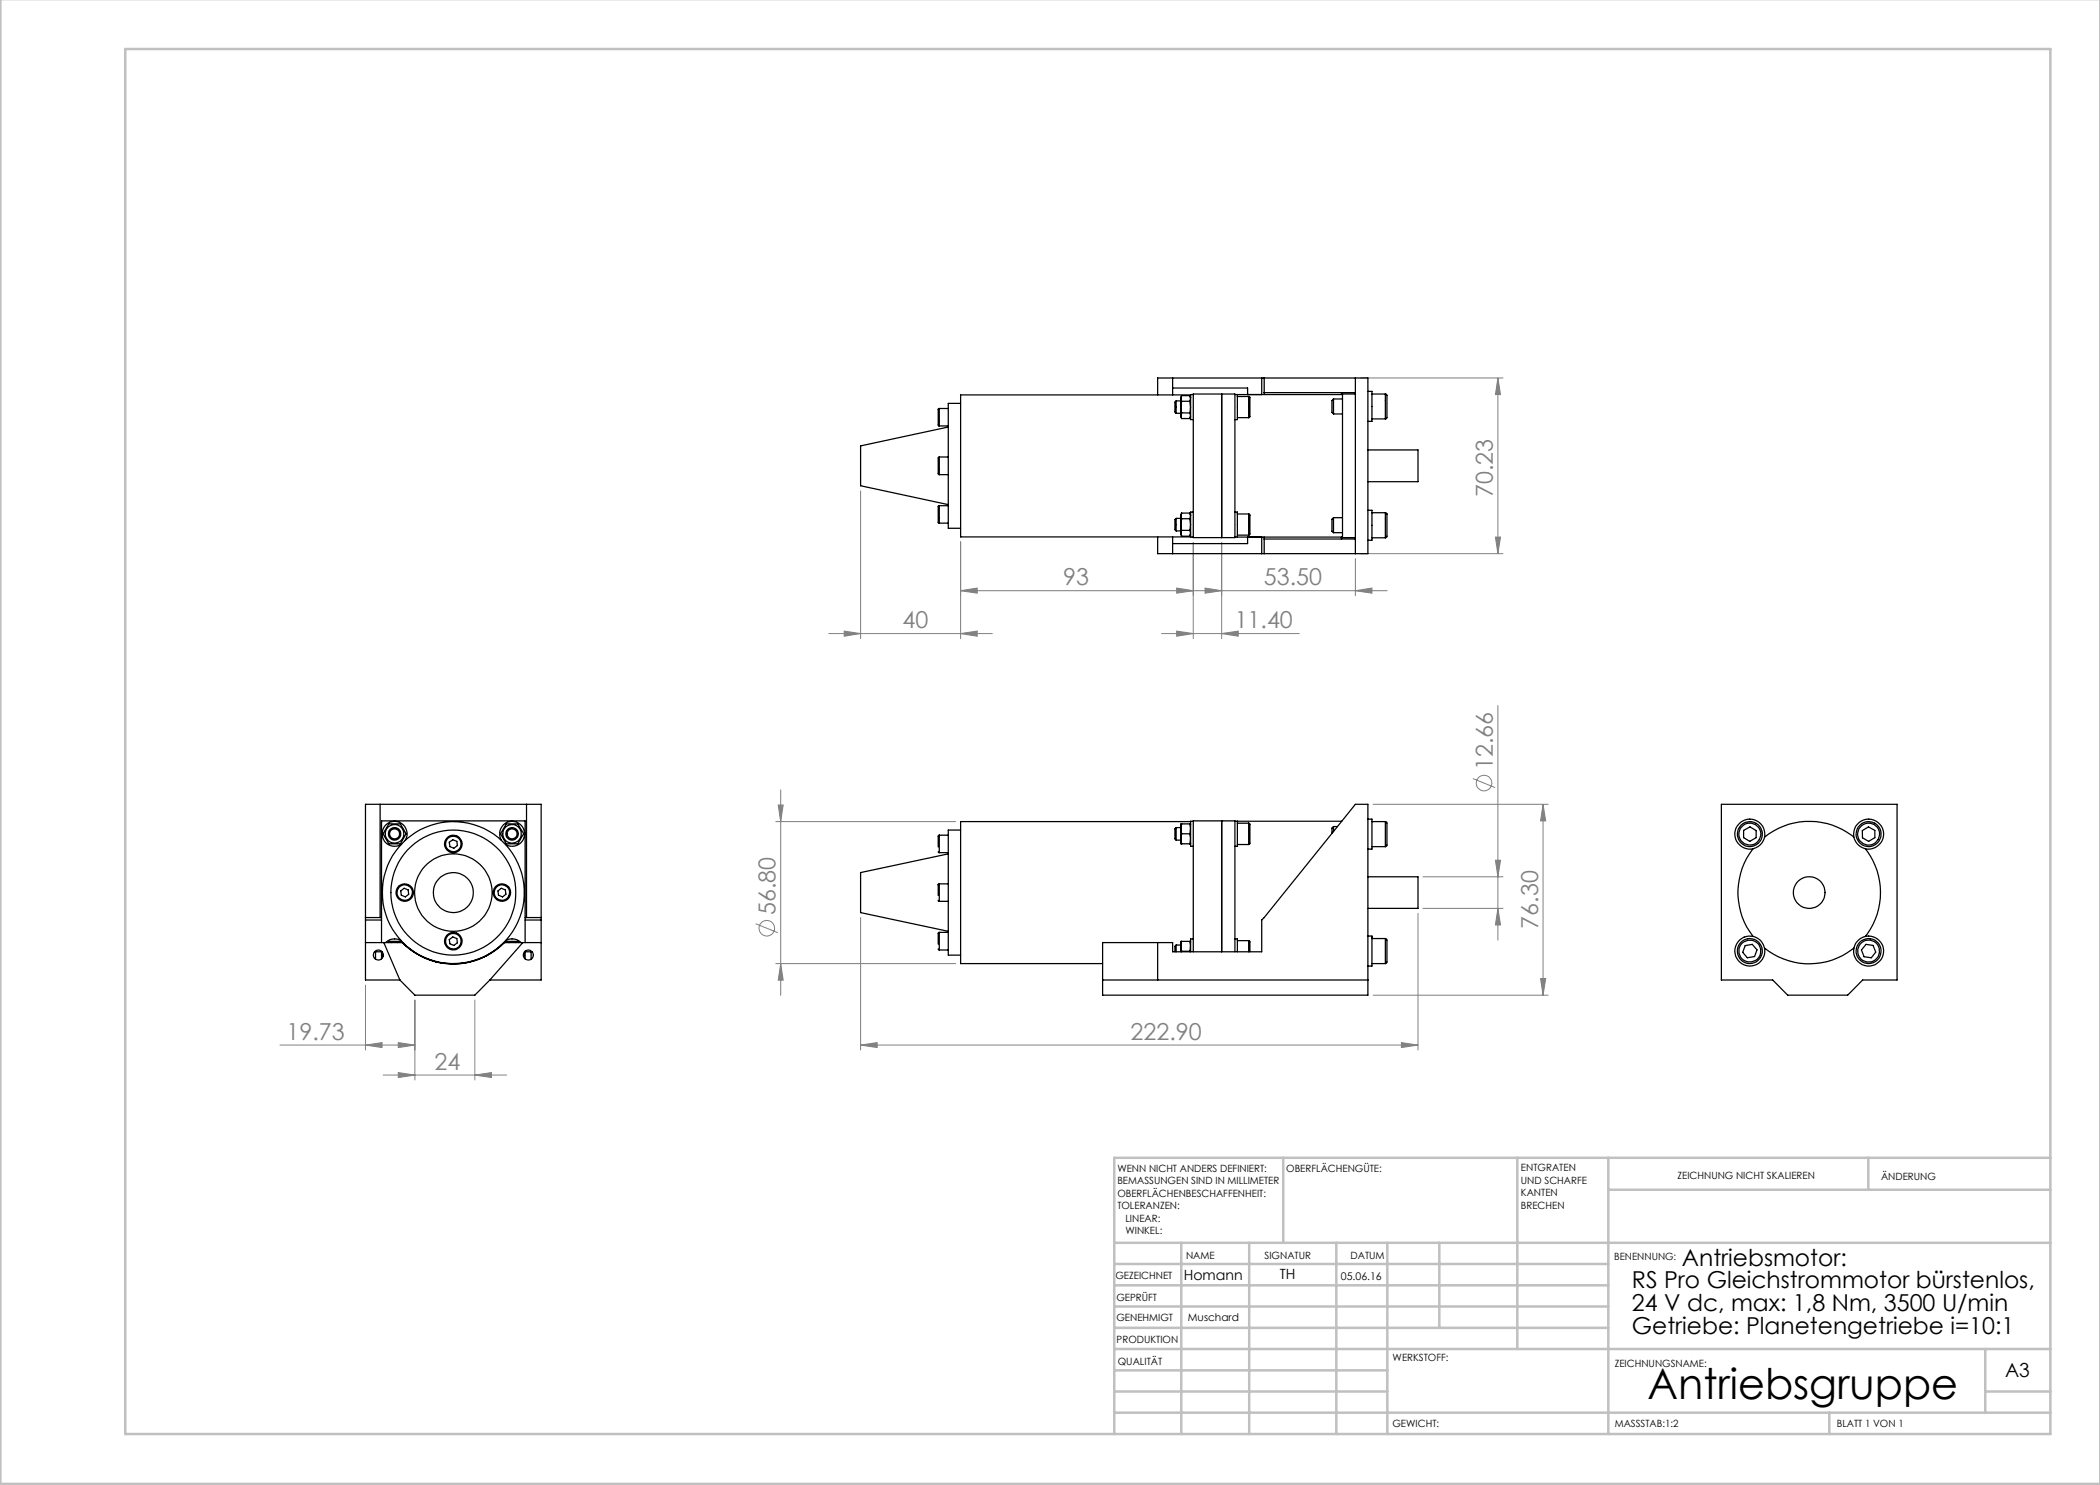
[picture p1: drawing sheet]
<svg xmlns="http://www.w3.org/2000/svg" width="420mm" height="297mm" viewBox="0 0 420 297" stroke-linecap="round" stroke-linejoin="round" font-family="sans-serif">
<g fill="none" stroke="#808080" stroke-width=".2">
<path d="M272.1 75.6h28.5M299.6 75.6v35.1M299.6 75.6l.5 3.3h-1zM172.1 98.2v29.5M192.1 118.1l3.3-.5v1zM192.1 118.1h85.3M192.1 108.4v19.3M235.3 117.6l3.4 .5-3.4 .5zM238.7 108.5v19.2M241 117.6l3.3 .5-3.3 .5zM244.3 108.5v19.2M271.1 118.1l3.3-.5v1z"/>
<path d="M271.1 111.7v7.4M272.1 110.7h28.5M299.1 107.4h1l-.5 3.3zM165.8 126.7h32.7M168.8 126.2l3.3 .5-3.3 .5zM192.1 126.7l3.3-.5v1zM232.3 126.7h27.6M235.3 126.2l3.4 .5-3.4 .5zM244.3 126.7l3.3-.5v1zM156.1 158v41.1M294.6 155.7l4.4 1.8M299.6 141.1v46.9"/>
<path d="M155.2 164.3h35.9M155.6 161h1l-.5 3.3zM274.6 160.9h35M284.6 175.4h16M299.1 172h1l-.5 3.4zM308.6 160.9l.5 3.3h-1zM308.6 160.9v38.1M73.1 197v13M151.1 184.7l4.5 1.8M155.2 192.7h35.9M156.1 192.7l.5 3.3h-1zM172.1 183.5v26.5"/>
<path d="M274.6 199h35M283.6 182.7v27.3M284.6 181.7h16M299.6 181.7l.5 3.3h-1zM308.1 195.7h1l-.5 3.3zM56 209h27M73.1 209l3.3-.5v1zM76.6 215h24.7M79.7 214.5l3.3 .5-3.3 .5zM79.7 208.5l3.3 .5-3.3 .5zM83 200v16M95 215l3.3-.5v1z"/>
<path d="M95 200v16M172.1 209l3.3-.5v1zM172.1 209h111.5M280.3 208.5l3.3 .5-3.3 .5z"/>
<circle cx="296.8" cy="156.6" r="1.56"/>
<circle cx="153.4" cy="185.6" r="1.56"/>
</g>
<g fill="none" stroke="#c0c0c0" stroke-width=".5">
<path d="M.1 -.1v296.9h419.9M25 9.8h385.1v277h-385.1zM256.6 231.6v17M303.5 231.6v38.2M321.7 231.6v55.2M321.7 237.9h88.4M373.7 231.6v6.3M410.1 231.6h-187.3v55.2M222.8 248.6h187.3M222.8 257.1h98.9M222.8 252.8h98.9M236.3 248.6v38.2"/>
<path d="M249.8 248.6v38.2M267.3 248.6v38.2M277.5 248.6v38.2M287.9 248.6v17M222.8 265.6h98.9M222.8 261.3h98.9M222.8 278.3h54.7M222.8 274.1h54.7M222.8 269.8h187.3M397.1 278.3h13M397.1 269.8v12.7M222.8 282.5h187.3"/>
<path d="M365.9 282.5v4.3"/>
</g>
<g fill="#808080">
<path d="M95 215l3.3-.5v1zM79.7 214.5l3.3 .5-3.3 .5zM79.7 208.5l3.3 .5-3.3 .5zM73.1 209l3.3-.5v1zM271.1 118.1l3.3-.5v1zM241 117.6l3.3 .5-3.3 .5zM235.3 117.6l3.4 .5-3.4 .5zM192.1 118.1l3.3-.5v1zM192.1 126.7l3.3-.5v1zM168.8 126.2l3.3 .5-3.3 .5z"/>
<path d="M172.1 209l3.3-.5v1zM280.3 208.5l3.3 .5-3.3 .5zM235.3 126.2l3.4 .5-3.4 .5zM244.3 126.7l3.3-.5v1z"/>
<path d="M308.1 195.7h1l-.5 3.3zM308.6 160.9l.5 3.3h-1zM156.1 192.7l.5 3.3h-1zM155.6 161h1l-.5 3.3z"/>
<path d="M299.6 75.6l.5 3.3h-1zM299.1 107.4h1l-.5 3.3z"/>
<path d="M299.1 172h1l-.5 3.4zM299.6 181.7l.5 3.3h-1z"/>
</g>
<g fill="none" stroke="#000" stroke-width=".25">
<path d="M231.5 79v-3.4h42.1v35.1h-42.1v-3.3M234.5 75.6v3.4M234.5 77.6h15v1.3M236.3 79.1l-.1 .7 .1 .5M236.3 79.1l-.2 .4v3.8l.2 .4M236.3 79.1h1.6M237.9 79.1l.2 .5-.2 .7M237.9 79.1l.2 .4M238.1 79.5v4.4h.6M238.1 79h-46v28.4h46.6M238.7 78.9h-.6v.6M238.7 78.8h8.3v28.7h-8.3z"/>
<path d="M244.3 78.8v28.7M247 78.9h21.5M247.5 78.9v.4M247.5 79.3v4.6h-.5M247.5 79.3h2.2M249.7 79.3l.3 .1v4l-.3 .1M249.7 79.3v4.2M252.3 75.6v3.3M252.8 78.5h18.3M252.8 75.6v3.3M266.7 79.8v3M266.7 79.8l-.3 .3v2.4l.3 .3"/>
<path d="M266.7 79.8h1.8M268.3 78.5v.4M271.1 78.8h-2.6v28.7h2.6M271.1 75.6v35.1M273.6 78.3h.8v6h-.8M274.4 78.8h2.7M277.1 78.8l.3 .2v4.5M277.1 78.8v5M187.9 81.7l-.3 .1v3.3l.3 .1M187.9 91.4l-.3 .1v3.3l.3 .1M187.9 81.7v3.5M187.9 91.4v3.5"/>
<path d="M187.9 81.7h1.8M187.9 85.2h1.8M187.9 91.4h1.8M187.9 94.9h1.8M189.7 85.4l-17.6 3.8v8l17.6 3.7M192.1 80.7h-2.4v25h2.4M235.2 80.2v2.5M235.2 80.2l-.2 .2v2l.2 .3M235.2 82.7h.9M235.2 80.2h.9M236.3 80.3l-.1 1.1 .1 1.2M236.3 82.6l-.1 .7 .1 .4"/>
<path d="M236.3 80.3h1.6M236.3 82.6h1.6M236.3 83.7h1.6M237.9 82.6l.2 .4-.2 .7M237.9 80.3l.2 1.1-.2 1.2M238.1 83.3l-.2 .4M247.5 83.5h2.2M266.7 82.8h1.8M273.6 90h10v6.3h-10M274.4 83.8h2.7M277.4 83.5l-.3 .3M187.9 101.1l-.3 .1v3.3l.3 .1"/>
<path d="M187.9 101.1v3.5M187.9 101.1h1.8M187.9 104.6h1.8M234.5 107.4v3.3M235.2 103.7v2.5M235.2 103.7l-.2 .2v.7a1.94 1.94 0 0 0 .2 1.6M235.2 106.2h.9M235.2 103.7h.9M236.3 102.6l-.1 .7 .1 .4M236.3 103.7l-.1 1.2 .1 1.2M236.3 106.1l-.1 .6 .1 .5M236.3 102.6l-.2 .4v3.8l.2 .4"/>
<path d="M236.3 102.6h1.6M236.3 103.7h1.6M236.3 106.1h1.6M236.3 107.2h1.6M237.9 102.6l.2 .5-.2 .6M237.9 106.1l.2 .4-.2 .7M237.9 103.7l.2 1.2-.2 1.2M237.9 102.6l.2 .4M238.1 103v4.4M238.1 106.8l-.2 .4M238.7 102.4h-.6v.6M247 102.4h.5v.4"/>
<path d="M247 107.4h21.5M247.5 102.8v4.6M247.5 107h2.2M247.5 102.8h2.2M249.5 107.4v1.3h-15M249.7 102.8l.3 .1v4l-.3 .1M249.7 102.8v4.2M252.3 107.4v3.3M252.8 107.4v3.3M252.8 107.8h18.3M266.7 103.5v3M266.7 103.5l-.3 .4v2.4l.3 .2"/>
<path d="M266.7 106.5h1.8M266.7 103.5h1.8M268.3 107.4v.4M273.6 102.1h.8v6h-.8M274.4 107.6h2.7M274.4 102.5h2.7M277.1 102.5l.3 .3v4.5l-.3 .3M277.1 102.5v5.1M76 160.9v22.6M77.8 164.8h2.3l1.1 2-1.1 2h-2.3l-1.2-2zM80.2 178.2l.6-.5 .8 .3 .1 .9-.6 .5-.8-.4zM81 168.1a2.5 2.5 0 0 0-1.7-3.8 2.5 2.5 0 0 0-2.9 3 2.5 2.5 0 0 0 3.8 1.6"/>
<path d="M89.9 168.4l.7-.4 .8 .3 .1 .8-.7 .5-.8-.3zM99.6 178.2l.7-.5 .8 .3 .1 .9-.7 .5-.8-.4zM100.3 168.1a2.5 2.5 0 0 1 1.8-3.8 2.5 2.5 0 0 1 2.8 3 2.5 2.5 0 0 1-3.8 1.6M101.2 164.8h2.4l1.1 2-1.1 2h-2.4l-1.1-2zM105.3 160.9v22.6M187.6 170.4l.3 .1M187.6 177v2.1M187.9 176.8l-.3 .1M187.9 167l-.3 .2v2.2M187.9 176.8v3.5M187.9 167v3.5M187.9 176.8h1.8"/>
<path d="M187.9 167h1.8M187.9 170.5h1.8M189.7 170.8l-17.6 3.7v8l17.6 3.8M192.1 166h-2.4v25h2.4M235.2 165.5v2.5M235.2 165.5l-.2 .3v2l.2 .2M235.2 168h.9M235.2 165.5h.9M236.3 164.8l-.1 1.1 .1 .9M236.3 166.8l-.1 1.2 .1 .8M236.3 164.8l-.2 .1v3.7l.2 .2M236.3 164.8h1.6"/>
<path d="M236.3 166.8h1.6M236.3 168.8h1.6M237.9 164.8l.2 .8-.2 1.2M237.9 166.8l.2 .8-.2 1.2M237.9 164.8l.2 .1M238.1 168.6l-.2 .2M238.1 164.3h-46v28.4h28.4M238.7 164.2h-.6v5.1h.6M244.3 164.2v26.2M247 164.2h21.4M247.5 164.2v5.1h-.5M247.5 168.9h2.2"/>
<path d="M247.5 164.6h2.2M249.7 164.6l.3 .2v3.9l-.3 .2M249.7 164.6v4.3M266.7 165.3v1M266.7 165.3a1.51 1.51 0 0 0-.3 1.4M266.7 165.3h.8M273.6 163.8h.8v6h-.8M273.6 175.4h10v6.3h-10M274.4 169.3h2.7M274.4 164.3h2.7M277.1 164.3l.3 .3M277.1 164.3v5"/>
<path d="M277.4 164.6v4.5l-.3 .2M344.3 160.9h35.1v35.1h-6.9l-3 3h-12l-3-3h-10.2zM348.7 166.1l1.3-.7 1.2 .7v1.4l-1.2 .8-1.3-.8zM350.6 169.8a14.1 14.1 0 0 0 0 17.5M352.9 167.4a14.2 14.2 0 0 1 17.9 0M372.5 166.1l1.2-.7 1.3 .7v1.4l-1.3 .8-1.2-.7zM373.1 169.8a14.2 14.2 0 0 1 0 17.5M73.1 188.5h7.3a14.3 14.3 0 0 0 20.5 0h7.3M73.1 184h3.2M73.1 183.5h3.2M74.9 190.4h1.4M75.1 190.4v1.4"/>
<path d="M76.3 188.5v-24.3h28.7v24.3M76.3 190.2v1.6M76.4 190.4l.2 .9M76.8 188.5l3.2 7.5M77.6 188.5l.2-.2h2.3l.1 .2M78.3 188.5l.5-.1 .8 .1M80 196h-6.9v-35.1h35.1v35.1h-10.2M80 196l3 3h12l3-3M80.2 188.1a2.54 2.54 0 0 0-3.1 .4M80.5 188.5a14.8 14.8 0 0 0 6.6 3.8M81 189l.1 .1M87.1 192.3l1.7 .3 2 .2"/>
<path d="M87.1 192.3v.1M89.9 187.9l.7-.5 .8 .3 .1 .9-.7 .5-.8-.3zM90.8 192.8h.1M100.3 189l-.1 .1M100.8 188.5a14.3 14.3 0 0 1-10 4.3M101.1 188.5l.1-.2h2.4l.1 .2M101.1 188.1a2.54 2.54 0 0 1 3.1 .4M101.8 188.5l.5-.1 .7 .1M104.6 188.5l-6.6 7.5M104.9 190.4l-.2 .9M105 190.4h1.4M105 184h3.2"/>
<path d="M105 183.5h3.2M105 190.2v1.6M106.2 190.4v1.4M187.6 180.1l.3 .2M187.6 189.8l.3 .2M187.9 186.5l-.3 .1v2.2M187.9 186.5v3.5M187.9 180.3h1.8M187.9 186.5h1.8M187.9 190h1.8M220.5 188.5h14v1.9h17.8v-6.4l18.8-23.1h2.5v38.1h-53.1zM220.5 196h53.1"/>
<path d="M231.5 188.5v7.5M235.2 189v1.4M235.2 189l-.2 .3v1.1M235.2 189h.9M236.3 188.3l-.1 1.1 .1 .8M236.3 188.3l-.2 .1v2M236.3 190.2h1.6M236.3 190.2v.2M236.3 188.3h1.6M237.9 188.3l.2 .8-.2 1.1M237.9 188.3l.2 .1M237.9 190.2l.1 .2"/>
<path d="M238.7 187.8h-.6v2.6M238.7 190.4v-26.2h8.3v26.2M247 187.8h.5v2.6M247.5 188.1h2.2M249.7 188.1l.3 .2v2.1M249.7 188.1v2.3M273.6 187.2h.8v6h-.8M274.4 192.7h2.7M274.4 187.7h2.7M277.1 187.7l.3 .3v4.4M277.1 187.7v5M277.4 192.4l-.3 .3"/>
<path d="M349 189.1l1.4-.2 1 1.1-.5 1.3-1.4 .3-1-1.1zM352.9 189.6a14.2 14.2 0 0 0 17.9 0M373.2 188.9l1.4 .2 .5 1.3-.8 1.2-1.5-.3-.5-1.3z"/>
<circle cx="78.9" cy="166.8" r="1"/>
<circle cx="78.9" cy="166.8" r="1.87"/>
<circle cx="78.9" cy="166.8" r="1.25"/>
<circle cx="80.9" cy="178.5" r="1.55"/>
<circle cx="80.9" cy="178.5" r="1.74"/>
<circle cx="90.7" cy="168.8" r="1.76"/>
<circle cx="90.7" cy="178.5" r="7.8"/>
<circle cx="90.7" cy="178.5" r="14.2"/>
<circle cx="90.7" cy="178.5" r="12.5"/>
<circle cx="90.7" cy="178.5" r="4"/>
<circle cx="90.7" cy="168.8" r="1.55"/>
<circle cx="100.4" cy="178.5" r="1.55"/>
<circle cx="100.4" cy="178.5" r="1.75"/>
<circle cx="102.4" cy="166.8" r="1.25"/>
<circle cx="102.4" cy="166.8" r="1.87"/>
<circle cx="102.4" cy="166.8" r=".99"/>
<circle cx="350" cy="166.8" r="2.49"/>
<circle cx="350" cy="166.8" r="2.19"/>
<circle cx="350" cy="166.8" r="2.99"/>
<circle cx="361.8" cy="178.5" r="3.2"/>
<circle cx="373.7" cy="166.8" r="2.5"/>
<circle cx="373.7" cy="166.8" r="2.2"/>
<circle cx="373.7" cy="166.8" r="3"/>
<circle cx="75.7" cy="191" r=".99"/>
<circle cx="90.7" cy="188.2" r="1.76"/>
<circle cx="90.7" cy="188.2" r="1.55"/>
<circle cx="105.7" cy="191" r="1"/>
<circle cx="350" cy="190.2" r="2.5"/>
<circle cx="350" cy="190.2" r="2.2"/>
<circle cx="350" cy="190.2" r="3"/>
<circle cx="373.7" cy="190.2" r="2.2"/>
<circle cx="373.7" cy="190.2" r="3"/>
<circle cx="373.7" cy="190.2" r="2.51"/>
</g>
<text font-size="8.5" x="329.5" y="279.9">Antriebsgruppe</text>
<g font-size="4.7" fill="#808080">
<text x="298.6" y="99.4" transform="rotate(-90 298.6 99.4)">70.23</text>
<text x="212.7" y="117.1">93</text>
<text x="252.8" y="117.1">53.50</text>
<text x="180.5" y="125.7">40</text>
<text x="246.9" y="125.7">11.40</text>
<text x="298.5" y="154" transform="rotate(-90 298.5 154)">12.66</text>
<text x="155.1" y="183.1" transform="rotate(-90 155.1 183.1)">56.80</text>
<text x="307.6" y="185.7" transform="rotate(-90 307.6 185.7)">76.30</text>
<text x="57.3" y="208">19.73</text>
<text x="226.1" y="208">222.90</text>
<text x="86.9" y="214">24</text>
</g>
<g font-size="4.7">
<text x="326.4" y="257.7">RS Pro Gleichstrommotor bürstenlos,</text>
<text x="336.4" y="253.1">Antriebsmotor:</text>
<text x="326.4" y="262.2">24 V dc, max: 1,8 Nm, 3500 U/min</text>
<text x="326.4" y="266.7">Getriebe: Planetengetriebe i=10:1</text>
</g>
<text font-size="3.9" x="401" y="275.4">A3</text>
<g font-size="2.8">
<text x="236.8" y="255.9">Homann</text>
<text x="256" y="255.8">TH</text>
</g>
<g font-size="2.1">
<text x="268.2" y="255.9">05.06.16</text>
<text x="237.6" y="264.2">Muschard</text>
</g>
<g font-size="2">
<text x="223.5" y="234.4">WENN NICHT ANDERS DEFINIERT:</text>
<text x="223.5" y="236.9">BEMASSUNGEN SIND IN MILLIMETER</text>
<text x="223.5" y="239.4">OBERFLÄCHENBESCHAFFENHEIT:</text>
<text x="257.2" y="234.4">OBERFLÄCHENGÜTE:</text>
<text x="304.2" y="234.3">ENTGRATEN</text>
<text x="304.2" y="236.8">UND SCHARFE</text>
<text x="304.2" y="239.3">KANTEN</text>
<text x="335.5" y="235.8">ZEICHNUNG NICHT SKALIEREN</text>
<text x="376.2" y="236">ÄNDERUNG</text>
<text x="223.5" y="241.9">TOLERANZEN:</text>
<text x="225.1" y="244.4">LINEAR:</text>
<text x="304.2" y="241.8">BRECHEN</text>
<text x="225.1" y="246.9">WINKEL:</text>
<text x="237.2" y="251.8">NAME</text>
<text x="252.9" y="251.7">SIGNATUR</text>
<text x="270.1" y="251.7">DATUM</text>
<text x="223.1" y="255.9">GEZEICHNET</text>
<text x="322.8" y="252">BENENNUNG:</text>
<text x="223.3" y="260.1">GEPRÜFT</text>
<text x="223.3" y="264.2">GENEHMIGT</text>
<text x="223.3" y="268.6">PRODUKTION</text>
<text x="223.5" y="272.9">QUALITÄT</text>
<text x="278.5" y="272.3">WERKSTOFF:</text>
<text x="323" y="273.4">ZEICHNUNGSNAME:</text>
<text x="278.5" y="285.3">GEWICHT:</text>
<text x="323" y="285.4">MASSSTAB:1:2</text>
<text x="367.4" y="285.4">BLATT 1 VON 1</text>
</g>
</svg>
